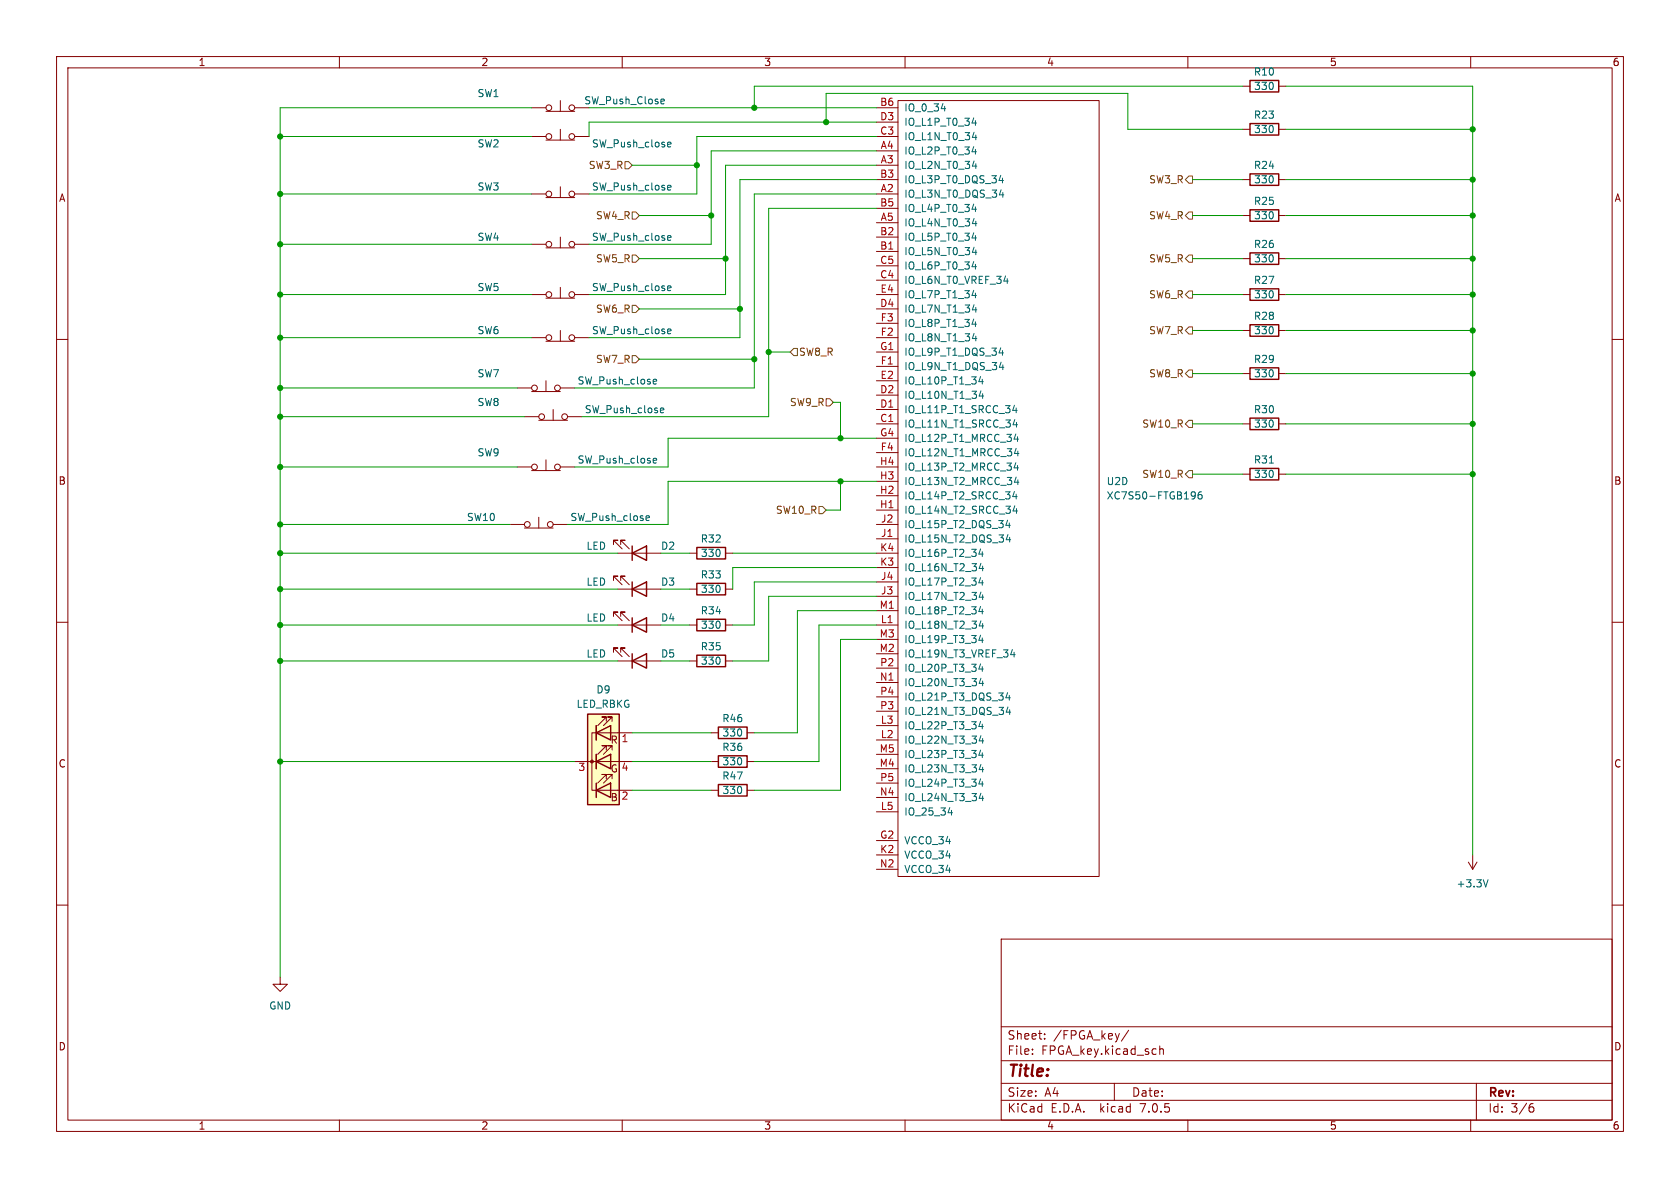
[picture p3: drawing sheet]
<svg xmlns="http://www.w3.org/2000/svg" width="297mm" height="210mm" viewBox="0 0 297 210" stroke-linecap="round" stroke-linejoin="round" font-family="sans-serif">
<g fill="none" stroke="#840000" stroke-width=".18">
<path d="M10 10h277v190h-277zM12 12h273v186h-273zM60 10v2M94 19.1h2.5M96.5 19.7h5.1M99.1 17.8v1.9M101.6 19.1h2.5M110 10v2M154.9 19.1h3.8M158.7 17.8h35.6v137.1h-35.6zM160 10v2M210 10v2"/>
<path d="M219.7 15.2h1.3M226.1 15.2h1.2M260 10v2M94 24.1h2.5M94 34.3h2.5M96.5 24.8h5.1M96.5 34.9h5.1M99.1 22.9v1.9M99.1 33v1.9M101.6 24.1h2.5M101.6 34.3h2.5M154.9 24.1h3.8"/>
<path d="M154.9 34.3h3.8M154.9 29.2h3.8M154.9 26.7h3.8M154.9 39.4h3.8M154.9 31.8h3.8M154.9 36.8h3.8M154.9 21.6h3.8M219.7 31.8h1.3M219.7 38.1h1.3M219.7 22.9h1.3M226.1 31.8h1.2M226.1 38.1h1.2"/>
<path d="M226.1 22.9h1.2M10 60h2M94 52.1h2.5M94 59.7h2.5M94 43.2h2.5M96.5 52.7h5.1M96.5 43.8h5.1M99.1 41.9v1.9M99.1 50.8v1.9M99.1 58.4v1.9M101.6 52.1h2.5M101.6 59.7h2.5"/>
<path d="M101.6 43.2h2.5M154.9 44.5h3.8M154.9 41.9h3.8M154.9 49.5h3.8M154.9 47h3.8M154.9 54.6h3.8M154.9 52.1h3.8M154.9 59.7h3.8M154.9 57.2h3.8M219.7 52.1h1.3M219.7 58.4h1.3M219.7 45.7h1.3"/>
<path d="M226.1 52.1h1.2M226.1 58.4h1.2M226.1 45.7h1.2M285 60h2M91.4 68.6h2.6M92.7 73.7h2.5M94 69.2h5.1M95.2 74.3h5.1M96.5 67.3v1.9M96.5 60.3h5.1M97.8 72.4v1.9M99.1 68.6h2.5"/>
<path d="M100.3 73.7h2.6M154.9 74.9h3.8M154.9 72.4h3.8M154.9 69.9h3.8M154.9 67.3h3.8M154.9 64.8h3.8M154.9 62.2h3.8M154.9 77.5h3.8M219.7 74.9h1.3M219.7 66h1.3M226.1 74.9h1.2M226.1 66h1.2"/>
<path d="M90.2 92.7h2.5M91.4 82.6h2.6M92.7 93.3h5.1M94 83.2h5.1M95.2 91.4v1.9M96.5 81.3v1.9M97.8 92.7h2.5M99.1 82.6h2.5M108.5 96.3v-.8h.7h-.7l1.5 1.5M109.2 97.8h7.6M109.7 96.3v-.8h.8h-.8l1.6 1.5M121.9 97.8h1.3"/>
<path d="M128.3 97.8h1.2M154.9 92.7h3.8M154.9 82.6h3.8M154.9 97.8h3.8M154.9 80h3.8M154.9 90.2h3.8M154.9 87.6h3.8M154.9 85.1h3.8M154.9 95.3h3.8M219.7 83.8h1.3M226.1 83.8h1.2M10 110h2"/>
<path d="M108.5 115.3v-.7h.7h-.7l1.5 1.5M108.5 109v-.8h.7h-.7l1.5 1.5M108.5 102.6v-.7h.7h-.7l1.5 1.5M109.2 116.8h7.6M109.2 104.1h7.6M109.2 110.5h7.6M109.7 115.3v-.7h.8h-.8l1.6 1.5M109.7 109v-.8h.8h-.8l1.6 1.5M109.7 102.6v-.7h.8h-.8l1.6 1.5M121.9 116.8h1.3M121.9 104.1h1.3M121.9 110.5h1.3"/>
<path d="M128.3 116.8h1.2M128.3 104.1h1.2M128.3 110.5h1.2M154.9 110.5h3.8M154.9 105.4h3.8M154.9 102.9h3.8M154.9 100.3h3.8M154.9 108h3.8M154.9 115.6h3.8M154.9 113h3.8M154.9 118.1h3.8M285 110h2"/>
<path d="M101.6 134.6h10.2M105.4 133.4v2.5M105.4 128.3v2.5M105.4 139.7h6.4M107.2 137.7v-.8h-.8h.8l-1.5 1.5M107.2 132.6v-.8h-.8h.8l-1.5 1.6M107.2 127.5v-.8h-.8h.8l-1.5 1.6M107.9 133.4v2.5zM107.9 133.4h.1M107.9 128.3v2.5zM107.9 128.3h.1M108.2 137.7v-.8h-.8h.8l-1.5 1.5"/>
<path d="M108.2 132.6v-.8h-.8h.8l-1.5 1.6M108.2 127.5v-.8h-.8h.8l-1.5 1.6M111.8 129.5h-7.2v10.2h1.1M125.7 139.7h1.3M125.7 134.6h1.3M125.7 129.5h1.3M132.1 139.7h1.2M132.1 134.6h1.2M132.1 129.5h1.2M154.9 130.8h3.8M154.9 128.3h3.8M154.9 135.9h3.8"/>
<path d="M154.9 133.4h3.8M154.9 120.7h3.8M154.9 125.7h3.8M154.9 123.2h3.8M154.9 138.4h3.8M10 160h2M154.9 148.6h3.8M154.9 151.1h3.8M154.9 143.5h3.8M154.9 153.7h3.8M154.9 141h3.8M259.6 152.4l.7 1.3"/>
<path d="M260.3 151.1v2.6M261.1 152.4l-.8 1.3M285 160h2M49.5 172.7v1.3h1.3l-1.3 1.3-1.2-1.3h1.2M177 166h108v32h-108zM60 198v2M110 198v2M160 198v2M177 194.5h108M177 191.5h108M177 187.5h108M177 181.5h108"/>
<path d="M182.5 186.3v.1M182.5 185.5v.1M184.7 183.6v.1M184.7 182.8v.1M197 191.5v3M199.5 182.1l-1.3 2M205 184.9v1.5M205 185.5l.2-.1 .4 .1 .1 .9M210 198v2M260 198v2M261 191.5v6.5M270.5 195.7h.4l.3 .3-.2 .5h-.5"/>
<path d="M271 195.1l-.5 .1"/>
<circle cx="97" cy="19.1" r=".51"/>
<circle cx="101.1" cy="19.1" r=".51"/>
<circle cx="97" cy="24.1" r=".51"/>
<circle cx="97" cy="34.3" r=".51"/>
<circle cx="101.1" cy="24.1" r=".51"/>
<circle cx="101.1" cy="34.3" r=".51"/>
<circle cx="97" cy="52.1" r=".51"/>
<circle cx="97" cy="43.2" r=".51"/>
<circle cx="97" cy="59.7" r=".51"/>
<circle cx="101.1" cy="59.7" r=".51"/>
<circle cx="101.1" cy="52.1" r=".51"/>
<circle cx="101.1" cy="43.2" r=".51"/>
<circle cx="94.5" cy="68.6" r=".51"/>
<circle cx="95.8" cy="73.7" r=".51"/>
<circle cx="98.6" cy="68.6" r=".51"/>
<circle cx="99.8" cy="73.7" r=".51"/>
<circle cx="93.2" cy="92.7" r=".51"/>
<circle cx="94.5" cy="82.6" r=".51"/>
<circle cx="97.3" cy="92.7" r=".51"/>
<circle cx="98.6" cy="82.6" r=".51"/>
</g>
<g fill="none" stroke="#840000" stroke-width=".25">
<path d="M221 14.2h5.1v2.1h-5.1zM221 30.7h5.1v2.1h-5.1zM221 37.1h5.1v2h-5.1zM221 21.8h5.1v2.1h-5.1zM221 57.4h5.1v2h-5.1zM221 51.1h5.1v2h-5.1zM221 44.7h5.1v2h-5.1zM221 65h5.1v2.1h-5.1zM221 73.9h5.1v2h-5.1zM111.8 97.8l2.5-1.3v2.6zM111.8 96.5v2.6M123.2 96.8h5.1v2h-5.1z"/>
<path d="M221 82.8h5.1v2h-5.1zM111.8 116.8l2.5-1.2v2.5zM111.8 110.5l2.5-1.3v2.6zM111.8 104.1l2.5-1.2v2.5zM111.8 102.9v2.5M111.8 109.2v2.6M111.8 115.6v2.5M123.2 103.1h5.1v2.1h-5.1zM123.2 109.5h5.1v2h-5.1zM123.2 115.8h5.1v2.1h-5.1zM103.9 126.2h5.6v16h-5.6zM105.4 139.7l2.5-1.3v2.6z"/>
<path d="M105.4 134.6l2.5-1.2v2.5zM105.4 129.5l2.5-1.2v2.5zM105.4 128.3v2.5M105.4 133.4v2.5M105.4 138.4v2.6M127 138.7h5.1v2h-5.1zM127 128.5h5.1v2.1h-5.1zM127 133.6h5.1v2h-5.1z"/>
</g>
<g fill="none" stroke="#006464" stroke-width=".18">
<path d="M117 17.5l.4 .1v.2l-.6 .1M117.4 18.3l-.4 .1M166.4 19.2h.8M118.1 25.9h.5M118.1 25.2l.3-.1 .2 .3-.6 .2M118.1 32.8h.3l.2 .3-.6 .1M118.1 33.5h.5M171.8 26.8h.8M171.8 37h.8M171.8 21.7h.8M171.9 29.4h.8M171.9 39.5h.8"/>
<path d="M171.9 24.3h.8M172.4 21.3v.9M172.4 26.4v.8M172.4 36.6v.8M172.5 23.9v.8M172.5 28.9v.9M172.5 39.1v.8M176.6 31.9h.8M176.7 34.4h.8M177.2 31.5v.8M177.3 34v.9M118.1 41.7l.3-.1 .2 .3-.6 .2"/>
<path d="M118.1 50.6l.3-.1 .2 .3-.6 .2M118.1 58.2h.3l.2 .3-.6 .1M118.1 51.3h.5M118.1 42.4h.5M118.1 58.9h.5M171.8 42.1h.8M171.8 47.1h.8M171.8 52.2h.8M171.8 57.3h.8M171.9 44.6h.8M171.9 54.8h.8M171.9 59.8h.8"/>
<path d="M172.4 41.6v.9M172.4 46.7v.9M172.4 51.8v.8M172.4 56.9v.8M172.5 44.2v.8M172.5 54.3v.9M172.5 59.4v.9M177.5 49.7h.8M115.5 67.1l.4-.1 .2 .3-.6 .2M115.5 67.8h.5M116.8 72.9h.5M116.8 72.2l.4-.1 .2 .3-.7 .1"/>
<path d="M173.4 66.6l-.4 .9h.8M173.4 69.1l-.3 .9h.8M173.7 67v.9M173.7 69.6v.8M176.6 62.4h.8M176.7 64.9h.8M177.2 62v.8M177.3 64.5v.8M179.3 77.6h.8M179.3 71.6l-.3 .9h.8M179.4 74.2l-.3 .9h.8M179.6 72.1v.9"/>
<path d="M179.7 74.7v.8M179.9 77.2v.8M179.9 79.7v.9M114.3 92h.5M114.3 91.2h.3l.2 .3-.6 .1M115.5 81.8h.5M115.5 81.1l.4-.1 .2 .3-.6 .1M173.4 97l-.4 .9h.8M173.4 99.6l-.3 .9h.8M173.7 97.5v.9M177.9 95.4h.8M178.1 92l-.3 .9h.8"/>
<path d="M178.4 92.4v.9M178.5 95v.8M179.3 82.7h.8M179.3 86.9l-.3 .9h.8M179.3 80.2h.8M179.3 85.2h.8M179.4 89.4l-.3 .9h.8M179.6 87.4v.8M179.7 89.9v.8M179.9 82.3v.8M179.9 84.8v.9M210.8 86.9l.5 .2a.84 .84 0 0 1-.3 1.1"/>
<path d="M211.3 87.5l-.1 .2h-.4M212.4 86.9l-.4 .1a.85 .85 0 0 0 0 1.2l.5-.1v-.4l-.2-.3-.4 .1-.1 .2M173.4 102.1l-.4 .9h.8M173.4 107.2l-.4 .9h.8M173.4 112.3l-.4 .9h.8M173.4 117.4l-.4 .9h.8M173.4 104.7l-.3 .9h.8M173.4 109.7l-.3 .9h.8M173.4 119.9l-.3 .9h.8M173.7 102.6v.8M173.7 107.7v.8M173.7 112.8v.8"/>
<path d="M173.7 117.8v.9M173.7 100.1v.8M173.7 105.1v.9M173.7 110.2v.9M178.7 115.7h.8M179.3 115.3v.8M173.4 127.5l-.4 .9h.8M173.4 132.6l-.4 .9h.8M173.4 137.7l-.4 .9h.8M173.4 130.1l-.3 .9h.8M173.4 135.1l-.3 .9h.8M173.7 128v.8"/>
<path d="M173.7 133.1v.8M173.7 138.2v.8M173.7 120.4v.8M173.7 130.5v.9M173.7 135.6v.9M177.9 125.9h.8M178.1 122.4l-.3 .9h.8M178.4 122.9v.9M178.5 125.5v.8M167.6 143.7h.8M168.2 143.2v.9M173.4 140.2l-.3 .9h.8"/>
<path d="M173.7 140.7v.8M263.1 155.5l-.5 1.3"/>
</g>
<path d="M103.9 126.2h5.6v16h-5.6z" fill="#ffffc2" stroke="#ffffc2" stroke-width=".18"/>
<circle cx="104.6" cy="134.6" r=".25" fill="#840000" stroke="#840000" stroke-width=".18"/>
<g fill="none" stroke="#725600" stroke-width=".18">
<path d="M110.5 28.6h.6l.7 .6-.7 .6h-.6zM111.8 37.5h.6l.6 .6-.6 .6h-.6zM209.5 38.1l.7-.6h.6v1.2h-.6zM210.2 31.1h.6v1.3h-.6l-.7-.6zM111.8 45.1h.6l.6 .6-.6 .7h-.6zM111.8 54h.6l.6 .6-.6 .6h-.6zM209.5 58.4l.7-.6h.6v1.3h-.6zM209.5 45.7l.7-.6h.6v1.3h-.6zM210.2 51.4h.6v1.3h-.6l-.7-.6zM111.8 62.9h.6l.6 .6-.6 .6h-.6zM140.3 61.6h.7v1.3h-.7l-.6-.7zM146 70.5h.7l.6 .6-.6 .7h-.7z"/>
<path d="M210.2 74.3h.6v1.3h-.6l-.7-.7zM210.2 65.4h.6v1.3h-.6l-.7-.7zM144.8 89.5h.6l.6 .7-.6 .6h-.6zM209.5 83.8l.7-.6h.6v1.3h-.6z"/>
</g>
<g fill="none" stroke="#009600" stroke-width=".18">
<path d="M94 19.1h-44.5v153.6M104.1 19.1h50.8M219.7 15.2h-86.4v3.9M227.3 15.2h33v135.9M49.5 34.3h44.5M49.5 24.1h44.5M111.8 29.2h11.4M113 38.1h12.7M146 21.6v-5.1h53.4v6.4h20.3M154.9 34.3h-21.6v34.3h-31.7M154.9 31.8h-24.1v27.9h-26.7M154.9 36.8h-19v36.9h-33"/>
<path d="M154.9 21.6h-50.8v2.5M154.9 24.1h-31.7v10.2h-19.1M154.9 29.2h-26.6v22.9h-24.2M154.9 26.7h-29.2v16.5h-21.6M210.8 38.1h8.9M210.8 31.8h8.9M227.3 38.1h33M227.3 31.8h33M227.3 22.9h33M49.5 59.7h44.5M49.5 52.1h44.5M49.5 43.2h44.5"/>
<path d="M113 45.7h15.3M113 54.6h17.8M210.8 45.7h8.9M210.8 52.1h8.9M210.8 58.4h8.9M227.3 45.7h33M227.3 52.1h33M227.3 58.4h33M49.5 73.7h43.2M49.5 68.6h41.9M113 63.5h20.3M135.9 62.2h3.8"/>
<path d="M147.3 71.1h1.3v6.4M154.9 77.5h-36.8v5.1h-16.5M210.8 66h8.9M210.8 74.9h8.9M227.3 66h33M227.3 74.9h33M49.5 82.6h41.9M49.5 92.7h40.7M49.5 97.8h59.7M116.8 97.8h5.1M129.5 97.8h25.4M148.6 85.1v5.1h-2.6"/>
<path d="M154.9 85.1h-36.8v7.6h-17.8M210.8 83.8h8.9M227.3 83.8h33M49.5 110.5h59.7M49.5 116.8h59.7M49.5 104.1h59.7M116.8 110.5h5.1M116.8 116.8h5.1M116.8 104.1h5.1M154.9 102.9h-21.6v7.6h-3.8M154.9 110.5h-10.1v24.1h-11.5M154.9 105.4h-19v11.4h-6.4"/>
<path d="M154.9 113h-6.3v26.7h-15.3M154.9 108h-13.9v21.5h-7.7M154.9 100.3h-25.4v3.8M49.5 134.6h52.1M111.8 134.6h13.9M111.8 139.7h13.9M111.8 129.5h13.9"/>
</g>
<g fill="#009600" stroke="#009600" stroke-width=".18">
<circle cx="260.3" cy="22.9" r=".46"/>
<circle cx="260.3" cy="31.8" r=".46"/>
<circle cx="260.3" cy="38.1" r=".46"/>
<circle cx="260.3" cy="52.1" r=".46"/>
<circle cx="260.3" cy="66" r=".46"/>
<circle cx="260.3" cy="45.7" r=".46"/>
<circle cx="260.3" cy="58.4" r=".46"/>
<circle cx="260.3" cy="83.8" r=".46"/>
<circle cx="260.3" cy="74.9" r=".46"/>
<circle cx="49.5" cy="92.7" r=".46"/>
<circle cx="49.5" cy="97.8" r=".46"/>
<circle cx="49.5" cy="104.1" r=".46"/>
<circle cx="49.5" cy="110.5" r=".46"/>
<circle cx="49.5" cy="82.6" r=".46"/>
<circle cx="49.5" cy="134.6" r=".46"/>
<circle cx="49.5" cy="116.8" r=".46"/>
<circle cx="125.7" cy="38.1" r=".46"/>
<circle cx="123.2" cy="29.2" r=".46"/>
<circle cx="130.8" cy="54.6" r=".46"/>
<circle cx="135.9" cy="62.2" r=".46"/>
<circle cx="133.3" cy="63.5" r=".46"/>
<circle cx="146" cy="21.6" r=".46"/>
<circle cx="148.6" cy="77.5" r=".46"/>
<circle cx="128.3" cy="45.7" r=".46"/>
<circle cx="133.3" cy="19.1" r=".46"/>
<circle cx="148.6" cy="85.1" r=".46"/>
<circle cx="49.5" cy="43.2" r=".46"/>
<circle cx="49.5" cy="52.1" r=".46"/>
<circle cx="49.5" cy="24.1" r=".46"/>
<circle cx="49.5" cy="34.3" r=".46"/>
<circle cx="49.5" cy="59.7" r=".46"/>
<circle cx="49.5" cy="73.7" r=".46"/>
<circle cx="49.5" cy="68.6" r=".46"/>
</g>
<text font-size="2.8" fill="#840000" x="178" y="190.8">Title:</text>
<g font-size="2.1" fill="#840000">
<text x="178" y="183.9">Sheet:</text>
<text x="186.2" y="183.9">/FPGA_key/</text>
<text x="178" y="186.6">File:</text>
<text x="184" y="186.6">FPGA_key.kicad_sch</text>
<text x="178" y="196.8">KiCad</text>
<text x="178" y="194">Size:</text>
<text x="184.6" y="194">A4</text>
<text x="185.7" y="196.8">E.D.A.</text>
<text x="194.4" y="196.8">kicad</text>
<text x="200" y="194">Date:</text>
<text x="201.5" y="196.8">7.0.5</text>
<text x="263" y="194.2">Rev:</text>
<text x="263" y="196.8">Id:</text>
<text x="267" y="196.8">3/6</text>
</g>
<g font-size="1.8" fill="#840000">
<text x="35" y="11.8">1</text>
<text x="85" y="11.8">2</text>
<text x="135" y="11.8">3</text>
<text x="185" y="11.8">4</text>
<text x="235" y="11.8">5</text>
<text x="285" y="11.8">6</text>
<text x="10.4" y="35.8">A</text>
<text x="285.4" y="35.8">A</text>
<text x="10.3" y="85.8">B</text>
<text x="285.3" y="85.8">B</text>
<text x="107.9" y="131.6">R</text>
<text x="10.3" y="135.8">C</text>
<text x="107.9" y="136.7">G</text>
<text x="285.3" y="135.8">C</text>
<text x="107.9" y="141.8">B</text>
<text x="10.3" y="185.8">D</text>
<text x="285.3" y="185.8">D</text>
<text x="35" y="199.8">1</text>
<text x="85" y="199.8">2</text>
<text x="135" y="199.8">3</text>
<text x="185" y="199.8">4</text>
<text x="235" y="199.8">5</text>
<text x="285" y="199.8">6</text>
</g>
<g font-size="1.8" fill="#006464">
<text x="84.4" y="17.3">SW1</text>
<text x="221.6" y="13.5">R10</text>
<text x="221.6" y="16.1">330</text>
<text x="103.2" y="18.6">SW_Push_Close</text>
<text x="159.8" y="19.9">IO_0_34</text>
<text x="159.8" y="22.4">IO_L1P_T0_34</text>
<text x="221.6" y="21.1">R23</text>
<text x="221.6" y="23.7">330</text>
<text x="84.4" y="26.2">SW2</text>
<text x="104.6" y="26.2">SW_Push_close</text>
<text x="159.8" y="27.5">IO_L2P_T0_34</text>
<text x="159.8" y="25">IO_L1N_T0_34</text>
<text x="84.4" y="33.8">SW3</text>
<text x="104.6" y="33.8">SW_Push_close</text>
<text x="159.8" y="35.1">IO_L3N_T0_DQS_34</text>
<text x="159.8" y="30">IO_L2N_T0_34</text>
<text x="159.8" y="32.6">IO_L3P_T0_DQS_34</text>
<text x="221.6" y="30">R24</text>
<text x="221.6" y="32.6">330</text>
<text x="159.8" y="40.2">IO_L4N_T0_34</text>
<text x="159.8" y="37.7">IO_L4P_T0_34</text>
<text x="221.6" y="36.4">R25</text>
<text x="221.6" y="38.9">330</text>
<text x="84.4" y="42.7">SW4</text>
<text x="104.6" y="42.7">SW_Push_close</text>
<text x="159.8" y="45.3">IO_L5N_T0_34</text>
<text x="159.8" y="42.7">IO_L5P_T0_34</text>
<text x="159.8" y="47.8">IO_L6P_T0_34</text>
<text x="221.6" y="44">R26</text>
<text x="221.6" y="46.5">330</text>
<text x="84.4" y="51.6">SW5</text>
<text x="104.6" y="51.6">SW_Push_close</text>
<text x="159.8" y="50.4">IO_L6N_T0_VREF_34</text>
<text x="159.8" y="52.9">IO_L7P_T1_34</text>
<text x="221.6" y="50.4">R27</text>
<text x="221.6" y="52.9">330</text>
<text x="84.4" y="59.2">SW6</text>
<text x="104.6" y="59.2">SW_Push_close</text>
<text x="159.8" y="55.4">IO_L7N_T1_34</text>
<text x="159.8" y="58">IO_L8P_T1_34</text>
<text x="221.6" y="56.7">R28</text>
<text x="221.6" y="59.2">330</text>
<text x="159.8" y="65.6">IO_L9N_T1_DQS_34</text>
<text x="159.8" y="60.5">IO_L8N_T1_34</text>
<text x="159.8" y="63.1">IO_L9P_T1_DQS_34</text>
<text x="221.6" y="64.3">R29</text>
<text x="84.4" y="71.9">SW8</text>
<text x="84.4" y="66.9">SW7</text>
<text x="102.1" y="68.1">SW_Push_close</text>
<text x="159.8" y="70.7">IO_L10N_T1_34</text>
<text x="159.8" y="68.1">IO_L10P_T1_34</text>
<text x="221.6" y="66.9">330</text>
<text x="103.3" y="73.2">SW_Push_close</text>
<text x="159.8" y="75.8">IO_L11N_T1_SRCC_34</text>
<text x="159.8" y="73.2">IO_L11P_T1_SRCC_34</text>
<text x="221.6" y="73.2">R30</text>
<text x="221.6" y="75.8">330</text>
<text x="84.4" y="80.8">SW9</text>
<text x="102.1" y="82.1">SW_Push_close</text>
<text x="159.8" y="80.8">IO_L12N_T1_MRCC_34</text>
<text x="159.8" y="78.3">IO_L12P_T1_MRCC_34</text>
<text x="159.8" y="83.4">IO_L13P_T2_MRCC_34</text>
<text x="221.6" y="82.1">R31</text>
<text x="159.8" y="88.5">IO_L14P_T2_SRCC_34</text>
<text x="159.8" y="85.9">IO_L13N_T2_MRCC_34</text>
<text x="195.6" y="85.9">U2D</text>
<text x="195.6" y="88.5">XC7S50-FTGB196</text>
<text x="221.6" y="84.6">330</text>
<text x="82.5" y="92.3">SW10</text>
<text x="100.8" y="92.3">SW_Push_close</text>
<text x="159.8" y="91">IO_L14N_T2_SRCC_34</text>
<text x="159.8" y="93.5">IO_L15P_T2_DQS_34</text>
<text x="103.6" y="97.3">LED</text>
<text x="116.8" y="97.3">D2</text>
<text x="123.8" y="96.1">R32</text>
<text x="123.9" y="98.6">330</text>
<text x="159.8" y="96.1">IO_L15N_T2_DQS_34</text>
<text x="159.8" y="101.2">IO_L16N_T2_34</text>
<text x="159.8" y="98.6">IO_L16P_T2_34</text>
<text x="103.6" y="103.7">LED</text>
<text x="116.8" y="103.7">D3</text>
<text x="123.8" y="102.4">R33</text>
<text x="123.9" y="105">330</text>
<text x="159.8" y="106.2">IO_L17N_T2_34</text>
<text x="159.8" y="103.7">IO_L17P_T2_34</text>
<text x="103.6" y="110">LED</text>
<text x="116.8" y="110">D4</text>
<text x="123.8" y="108.8">R34</text>
<text x="123.9" y="111.3">330</text>
<text x="159.8" y="111.3">IO_L18N_T2_34</text>
<text x="159.8" y="108.8">IO_L18P_T2_34</text>
<text x="159.8" y="113.9">IO_L19P_T3_34</text>
<text x="103.6" y="116.4">LED</text>
<text x="116.8" y="116.4">D5</text>
<text x="123.8" y="115.1">R35</text>
<text x="123.9" y="117.7">330</text>
<text x="159.8" y="116.4">IO_L19N_T3_VREF_34</text>
<text x="159.8" y="118.9">IO_L20P_T3_34</text>
<text x="101.9" y="125.3">LED_RBKG</text>
<text x="105.4" y="122.7">D9</text>
<text x="159.8" y="121.5">IO_L20N_T3_34</text>
<text x="159.8" y="124">IO_L21P_T3_DQS_34</text>
<text x="127.6" y="127.8">R46</text>
<text x="127.7" y="130.4">330</text>
<text x="159.8" y="131.6">IO_L22N_T3_34</text>
<text x="159.8" y="129.1">IO_L22P_T3_34</text>
<text x="159.8" y="126.6">IO_L21N_T3_DQS_34</text>
<text x="127.6" y="138">R47</text>
<text x="127.6" y="132.9">R36</text>
<text x="127.7" y="135.4">330</text>
<text x="159.8" y="136.7">IO_L23N_T3_34</text>
<text x="159.8" y="134.2">IO_L23P_T3_34</text>
<text x="127.7" y="140.5">330</text>
<text x="159.8" y="141.8">IO_L24N_T3_34</text>
<text x="159.8" y="139.3">IO_L24P_T3_34</text>
<text x="159.8" y="149.4">VCCO_34</text>
<text x="159.8" y="144.3">IO_25_34</text>
<text x="159.8" y="152">VCCO_34</text>
<text x="159.8" y="154.5">VCCO_34</text>
<text x="257.4" y="157">+3.3V</text>
<text x="47.5" y="178.6">GND</text>
</g>
<g font-size="1.8" fill="#a90000">
<text x="155.5" y="18.8">B6</text>
<text x="155.5" y="23.9">C3</text>
<text x="155.5" y="21.3">D3</text>
<text x="155.6" y="29">A3</text>
<text x="155.6" y="26.4">A4</text>
<text x="155.5" y="31.5">B3</text>
<text x="155.6" y="34">A2</text>
<text x="155.5" y="41.7">B2</text>
<text x="155.5" y="36.6">B5</text>
<text x="155.6" y="39.1">A5</text>
<text x="155.5" y="44.2">B1</text>
<text x="155.5" y="46.7">C5</text>
<text x="155.5" y="49.3">C4</text>
<text x="155.6" y="51.8">E4</text>
<text x="155.5" y="54.4">D4</text>
<text x="155.6" y="59.4">F2</text>
<text x="155.6" y="56.9">F3</text>
<text x="155.5" y="62">G1</text>
<text x="155.6" y="64.5">F1</text>
<text x="155.5" y="69.6">D2</text>
<text x="155.6" y="67.1">E2</text>
<text x="155.5" y="74.7">C1</text>
<text x="155.5" y="72.1">D1</text>
<text x="155.5" y="77.2">G4</text>
<text x="155.5" y="82.3">H4</text>
<text x="155.6" y="79.8">F4</text>
<text x="155.5" y="89.9">H1</text>
<text x="155.5" y="87.4">H2</text>
<text x="155.5" y="84.8">H3</text>
<text x="155.7" y="95">J1</text>
<text x="155.7" y="92.5">J2</text>
<text x="155.5" y="100.1">K3</text>
<text x="155.5" y="97.5">K4</text>
<text x="155.5" y="107.7">M1</text>
<text x="155.7" y="105.2">J3</text>
<text x="155.7" y="102.6">J4</text>
<text x="155.5" y="112.8">M3</text>
<text x="155.7" y="110.2">L1</text>
<text x="155.5" y="115.3">M2</text>
<text x="155.5" y="117.9">P2</text>
<text x="155.5" y="120.4">N1</text>
<text x="155.5" y="125.5">P3</text>
<text x="155.5" y="122.9">P4</text>
<text x="109.8" y="131.4">1</text>
<text x="155.7" y="130.6">L2</text>
<text x="155.7" y="128">L3</text>
<text x="102.2" y="136.5">3</text>
<text x="109.8" y="136.5">4</text>
<text x="155.5" y="135.6">M4</text>
<text x="155.5" y="133.1">M5</text>
<text x="109.8" y="141.6">2</text>
<text x="155.5" y="140.7">N4</text>
<text x="155.5" y="138.2">P5</text>
<text x="155.7" y="143.3">L5</text>
<text x="155.5" y="148.3">G2</text>
<text x="155.5" y="153.4">N2</text>
<text x="155.5" y="150.9">K2</text>
</g>
<g font-size="1.8" fill="#725600">
<text x="104.1" y="30">SW3_R</text>
<text x="203.1" y="32.6">SW3_R</text>
<text x="105.3" y="38.9">SW4_R</text>
<text x="203.1" y="38.9">SW4_R</text>
<text x="105.3" y="46.5">SW5_R</text>
<text x="203.1" y="46.5">SW5_R</text>
<text x="203.1" y="52.9">SW6_R</text>
<text x="105.3" y="55.4">SW6_R</text>
<text x="203.1" y="59.2">SW7_R</text>
<text x="105.3" y="64.3">SW7_R</text>
<text x="141.2" y="63.1">SW8_R</text>
<text x="139.6" y="71.9">SW9_R</text>
<text x="203.1" y="66.9">SW8_R</text>
<text x="201.9" y="75.8">SW10_R</text>
<text x="201.9" y="84.6">SW10_R</text>
<text x="137.1" y="91">SW10_R</text>
</g>
</svg>
